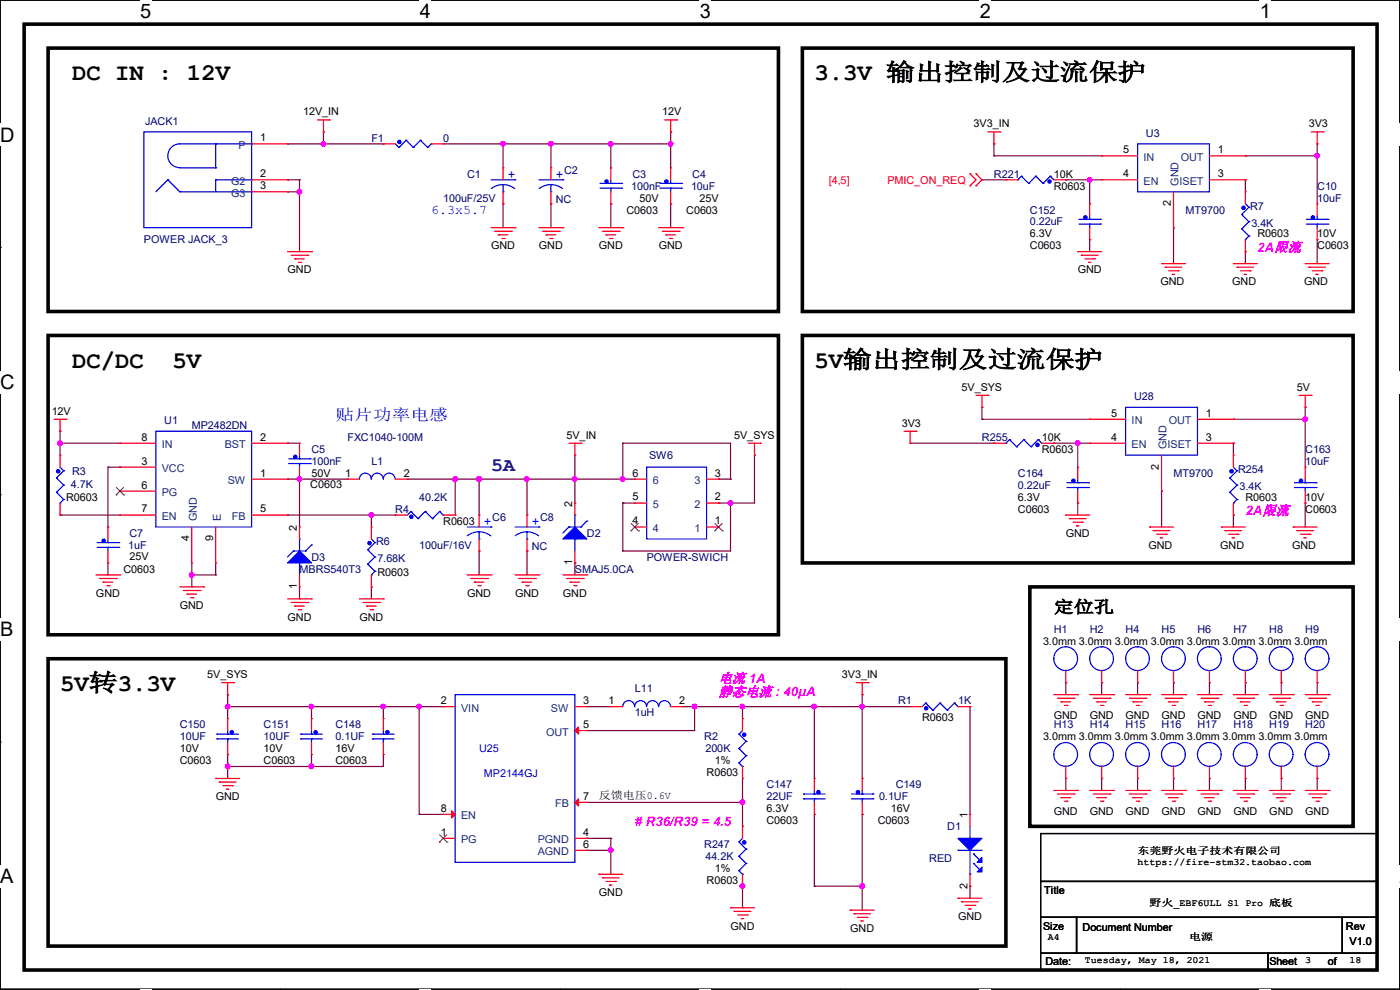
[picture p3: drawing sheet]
<svg xmlns="http://www.w3.org/2000/svg" width="297mm" height="210mm" viewBox="0 0 297 210" stroke-linecap="round" stroke-linejoin="round" font-family="sans-serif">
<path d="M0 0h297v209.8h-297z" fill="none" stroke="#000" stroke-width=".25"/>
<g fill="#fff">
<path d="M29.7 0h2.4v4.8h-2.4z"/>
<path d="M29.7 209.8h2.4v.2h-2.4z"/>
</g>
<path d="M59.4 0h.1M59.4 209.8h.1" fill="none" stroke="#000" stroke-width=".25"/>
<g fill="#fff">
<path d="M89.1 0h2.3v4.8h-2.3z"/>
<path d="M89.1 209.8h2.3v.2h-2.3z"/>
</g>
<path d="M118.8 0h.1M118.8 209.8h.1" fill="none" stroke="#000" stroke-width=".25"/>
<g fill="#fff">
<path d="M148.5 0h2.3v4.8h-2.3z"/>
<path d="M148.5 209.8h2.3v.2h-2.3z"/>
</g>
<path d="M178.2 0h.1M178.2 209.8h.1" fill="none" stroke="#000" stroke-width=".25"/>
<g fill="#fff">
<path d="M207.9 0h2.3v4.8h-2.3z"/>
<path d="M207.9 209.8h2.3v.2h-2.3z"/>
</g>
<path d="M237.6 0h.1M237.6 209.8h.1" fill="none" stroke="#000" stroke-width=".25"/>
<g fill="#fff">
<path d="M267.3 0h2.3v4.8h-2.3z"/>
<path d="M267.3 209.8h2.3v.2h-2.3z"/>
<path d="M0 26.2h3.1v4.8h-3.1z"/>
<path d="M297 26.2v4.8z"/>
<path d="M0 78.7h3.1v4.7h-3.1z"/>
<path d="M297 78.7v4.7z"/>
</g>
<path d="M0 52.5h.1M297 52.5h.1" fill="none" stroke="#000" stroke-width=".25"/>
<g fill="#fff">
<path d="M0 131.1h2.9v4.8h-2.9z"/>
<path d="M297 131.1v4.8z"/>
</g>
<path d="M0 104.9h.1M297 104.9h.1" fill="none" stroke="#000" stroke-width=".25"/>
<g fill="#fff">
<path d="M0 183.6h2.9v4.7h-2.9z"/>
<path d="M296.9 183.6h.1v4.7h-.1z"/>
</g>
<path d="M0 157.4h.1M297 157.4h.1M220.8 176.8h71.3v10.2h-71.3zM220.8 187h71.3v7.6h-71.3zM220.8 194.6h7.6v7.6h-7.6zM228.4 194.6h56.4v7.6h-56.4zM284.8 194.6h7.3v7.6h-7.3zM220.8 202.2h48.2v3.6h-48.2zM269 202.2h23.1v3.6h-23.1z" fill="none" stroke="#000" stroke-width=".25"/>
<path d="M5.1 5.1h287v200.7h-287zM10.2 10.2h154.9v55.9h-154.9zM170.2 10.2h116.9v55.9h-116.9zM10.2 71.2h154.9v63.5h-154.9zM170.2 71.2h116.9v48.2h-116.9zM10.2 139.7h203.2v61h-203.2zM218.5 124.5h68.6v50.8h-68.6z" fill="none" stroke="#000" stroke-width=".76"/>
<g fill="none" stroke="#800040" stroke-width=".25">
<path d="M61 30.5h.1M61 38.1h.1M61 30.5h20.3M61 38.1h2.5M63.5 38.1h.1M63.5 38.1v15.3M68.6 28h.1M68.6 28v2.5M81.3 30.5h.1M94 30.5h48.3M106.7 30.5h.1M106.7 30.5v5.1"/>
<path d="M116.9 30.5h.1M116.9 30.5v5.1M129.6 30.5h.1M129.6 30.5v5.1M142.3 28h.1M142.3 30.5h.1M142.3 28v7.6M208.3 38.1h.1M208.3 38.1h5.1M210.9 33.1h.1M210.9 30.5h.1M210.9 33.1h22.8"/>
<path d="M210.9 30.5v2.6M226.1 38.1h.1M226.1 38.1h7.6M231.2 38.1h.1M231.2 38.1v5.1M264.2 38.1h.1M264.2 33.1h.1M264.2 38.1v2.6M264.2 33.1h15.2M279.4 30.5h.1M279.4 33.1h.1M279.4 30.5v12.7"/>
<path d="M61 40.7h.1M61 40.7h2.5M63.5 40.7h.1M106.7 43.2h.1M106.7 43.2v5.1M116.9 43.2h.1M116.9 43.2v5.1M129.6 43.2h.1M129.6 43.2v5.1M142.3 43.2h.1M142.3 43.2v5.1M231.2 50.8h.1"/>
<path d="M231.2 50.8v2.6M249 48.3h.1M249 48.3v7.6M264.2 53.4h.1M264.2 53.4v2.5M279.4 50.8h.1M279.4 50.8v5.1M12.7 91.5h.1M12.7 94h.1M12.7 91.5v5.1M12.7 94h12.7M22.9 99.1h.1"/>
<path d="M22.9 99.1v12.7M22.9 99.1h2.5M25.4 99.1h.1M61 94h.1M61 94h2.5M122 96.6v10.1M132.1 94h.1M132.1 94h22.9v7.6M132.1 94v7.6M160.1 96.6h.1M160.1 96.6v10.1h-7.7M193.1 94h17.8"/>
<path d="M208.3 88.9h.1M208.3 86.4h.1M208.3 88.9h22.9M208.3 86.4v2.5M210.9 94h.1M223.6 94h.1M223.6 94h7.6M228.6 94h.1M228.6 94v5.1M261.7 94h.1M261.7 88.9h.1M261.7 88.9h15.2"/>
<path d="M261.7 94v2.6M276.9 86.4h.1M276.9 88.9h.1M276.9 86.4v12.7M12.7 109.3h.1M12.7 109.3h12.7M22.9 119.4v2.6M40.7 119.4v5.1M45.8 119.4v2.6M61 101.6h.1M61 109.3h.1M61 101.6h12.7"/>
<path d="M61 109.3h22.9M63.5 101.6h.1M63.5 101.6v10.2M78.8 109.3h.1M78.8 109.3v2.5M86.4 101.6h48.3M96.6 101.6h.1M96.6 101.6v7.7M101.6 116.9h.1M101.6 101.6h.1M101.6 101.6v7.7M101.6 116.9v5.1"/>
<path d="M111.8 101.6h.1M111.8 116.9h.1M111.8 101.6v7.7M111.8 116.9v5.1M122 119.4h.1M122 101.6h.1M122 119.4v2.6M132.1 101.6h.1M132.1 106.7h.1M132.1 116.9h.1M132.1 106.7v10.2M132.1 106.7h2.6"/>
<path d="M152.4 101.6h.1M152.4 106.7h.1M152.4 101.6h2.6M155 101.6h.1M155 106.7h.1M155 106.7v10.2h-22.9M228.6 106.7h.1M228.6 106.7v2.6M246.4 104.2h.1M246.4 104.2v7.6M261.7 109.3h.1M261.7 109.3v2.5"/>
<path d="M276.9 106.7h.1M276.9 106.7v5.1M22.9 122h.1M40.7 122h.1M40.7 124.5h.1M40.7 122h5.1M45.8 122h.1M63.5 127h.1M63.5 124.5v2.5M78.8 124.5h.1M78.8 124.5v2.5M48.3 149.9h.1"/>
<path d="M48.3 147.4h.1M48.3 149.9h45.7M48.3 147.4v5M66.1 149.9h.1M66.1 149.9v2.5M81.3 149.9h.1M81.3 149.9v2.5M88.9 149.9h.1M88.9 149.9v22.9M94 149.9h.1M124.5 155h.1M124.5 149.9h.1"/>
<path d="M124.5 149.9h5.1M144.8 149.9h.1M144.8 149.9h48.3M147.4 149.9h.1M147.4 149.9v5.1h-22.9M157.5 149.9h.1M157.5 149.9v2.5M172.8 149.9h.1M172.8 149.9v15.2M182.9 147.4h.1M182.9 149.9h.1M182.9 147.4v17.7"/>
<path d="M205.8 149.9h.1M205.8 149.9v22.9M226.1 144.8h.1M226.1 144.8v2.6M233.7 144.8h.1M233.7 144.8v2.6M241.3 144.8h.1M241.3 144.8v2.6M249 144.8h.1M249 144.8v2.6M256.6 144.8h.1M256.6 144.8v2.6"/>
<path d="M264.2 144.8h.1M264.2 144.8v2.6M271.8 144.8h.1M271.8 144.8v2.6M279.4 144.8h.1M279.4 144.8v2.6M48.3 162.6h.1M48.3 160.1h.1M48.3 160.1v5M66.1 160.1h.1M66.1 162.6h.1M66.1 160.1v2.5"/>
<path d="M81.3 160.1h.1M81.3 160.1v2.5h-33M88.9 172.8h.1M88.9 172.8h5.1M124.5 170.2h.1M124.5 177.8h.1M124.5 170.2h33M124.5 177.8h5.1M129.6 177.8h.1M129.6 177.8v7.7M157.5 175.3h.1M157.5 165.1h.1"/>
<path d="M157.5 165.1v10.2M172.8 172.8h.1M172.8 172.8v15.2M182.9 172.8h.1M182.9 172.8v20.3M226.1 165.1h.1M226.1 165.1v2.6M233.7 165.1h.1M233.7 165.1v2.6M241.3 165.1h.1M241.3 165.1v2.6M249 165.1h.1"/>
<path d="M249 165.1v2.6M256.6 165.1h.1M256.6 165.1v2.6M264.2 165.1h.1M264.2 165.1v2.6M271.8 165.1h.1M271.8 165.1v2.6M279.4 165.1h.1M279.4 165.1v2.6M124.5 180.4h.1M124.5 180.4h5.1M129.6 180.4h.1"/>
<path d="M157.5 188h.1M157.5 192.6h.1M157.5 187.2v5.4M172.8 188h.1M172.8 188h10.1M182.9 188h.1M205.8 188h.1M205.8 188v2.5"/>
</g>
<g fill="#f0f" stroke="#f0f" stroke-width=".25">
<circle cx="63.5" cy="40.7" r=".49"/>
<circle cx="142.3" cy="30.5" r=".49"/>
<circle cx="129.6" cy="30.5" r=".49"/>
<circle cx="12.7" cy="94" r=".49"/>
<circle cx="78.8" cy="109.2" r=".49"/>
<circle cx="121.9" cy="101.6" r=".49"/>
<circle cx="68.6" cy="30.5" r=".49"/>
<circle cx="96.5" cy="101.6" r=".49"/>
<circle cx="101.6" cy="101.6" r=".49"/>
<circle cx="63.5" cy="101.6" r=".49"/>
<circle cx="40.7" cy="121.9" r=".49"/>
<circle cx="106.7" cy="30.5" r=".49"/>
<circle cx="116.9" cy="30.5" r=".49"/>
<circle cx="111.8" cy="101.6" r=".49"/>
<circle cx="279.4" cy="33" r=".49"/>
<circle cx="132.1" cy="101.6" r=".49"/>
<circle cx="155" cy="106.7" r=".49"/>
<circle cx="81.3" cy="149.9" r=".49"/>
<circle cx="66.1" cy="149.9" r=".49"/>
<circle cx="182.9" cy="188" r=".49"/>
<circle cx="157.5" cy="149.9" r=".49"/>
<circle cx="147.3" cy="149.9" r=".49"/>
<circle cx="157.5" cy="170.2" r=".49"/>
<circle cx="172.7" cy="149.9" r=".49"/>
<circle cx="129.6" cy="180.4" r=".49"/>
<circle cx="66.1" cy="162.6" r=".49"/>
<circle cx="48.3" cy="162.6" r=".49"/>
<circle cx="48.3" cy="149.9" r=".49"/>
<circle cx="231.2" cy="38.1" r=".49"/>
<circle cx="182.9" cy="149.9" r=".49"/>
<circle cx="157.5" cy="188" r=".49"/>
<circle cx="88.9" cy="149.9" r=".49"/>
<circle cx="276.9" cy="88.9" r=".49"/>
<circle cx="228.6" cy="94" r=".49"/>
</g>
<g fill="none" stroke="#f00" stroke-width=".25">
<path d="M53.4 30.5h7.6M53.4 38.1h7.6M61 30.5h.1M61 38.1h.1M67.4 25.4h2.5M68.6 28h.1M68.6 25.4v2.6M69.9 25.4h.1M81.3 30.5h.1M81.3 30.5h2.6M91.5 30.5h2.5M94 30.5h.1"/>
<path d="M106.7 35.6h.1M106.7 35.6v2.5M116.9 35.6h.1M116.9 35.6v2.5M129.6 35.6h.1M129.6 35.6v2.5M141 25.4h2.6M142.3 28h.1M142.3 35.6h.1M142.3 25.4v2.6M142.3 35.6v2.5M143.6 25.4h.1"/>
<path d="M205.8 39.4h.1M205.8 36.9h.1M205.8 36.9l1.3 1.2-1.3 1.3M207.1 36.9h.1M207.1 39.4h.1M207.1 36.9l1.2 1.2-1.2 1.3M209.6 28h2.5M210.9 30.5h.1M210.9 28v2.5M212.1 28h.1M213.4 38.1h.1M213.4 38.1h2.5"/>
<path d="M223.6 38.1h2.5M226.1 38.1h.1M233.7 33.1h.1M233.7 38.1h.1M233.7 33.1h7.6M233.7 38.1h7.6M256.6 33.1h7.6M256.6 38.1h7.6M264.2 38.1h.1M264.2 33.1h.1M278.2 28h2.5M279.4 30.5h.1"/>
<path d="M279.4 28v2.5M280.7 28h.1M53.4 40.7h7.6M61 40.7h.1M61 53.4h5.1M61.8 54.1h3.5M62.5 54.9h.1M62.5 54.9h2.1M63.3 55.7h.5M63.8 55.7h.1M65.3 54.1h.1M66.1 53.4h.1"/>
<path d="M104.2 48.3h5.1M104.9 49.1h3.6M105.7 49.8h.1M105.7 49.8h2M106.5 50.6h.5M106.7 43.2h.1M106.7 40.7v2.5M107 50.6h.1M108.5 49.1h.1M109.3 48.3h.1M114.3 48.3h5.1M115.1 49.1h3.6"/>
<path d="M115.9 49.8h.1M115.9 49.8h2M116.6 50.6h.5M116.9 43.2h.1M116.9 40.7v2.5M117.1 50.6h.1M118.7 49.1h.1M119.4 48.3h.1M127 48.3h5.1M127.8 49.1h3.6M128.6 49.8h.1M128.6 49.8h2"/>
<path d="M129.3 50.6h.5M129.6 43.2h.1M129.6 40.7v2.5M129.8 50.6h.1M131.4 49.1h.1M132.1 48.3h.1M139.7 48.3h5.1M140.5 49.1h3.6M141.3 49.8h.1M141.3 49.8h2M142 50.6h.5M142.3 43.2h.1"/>
<path d="M142.3 40.7v2.5M142.5 50.6h.1M144.1 49.1h.1M144.8 48.3h.1M228.6 53.4h.1M228.6 53.4h5.1M229.4 54.1h.1M229.4 54.1h3.6M230.2 54.9h2M230.9 55.7h.1M230.9 55.7h.5M231.2 43.2h.1"/>
<path d="M231.2 50.8h.1M231.2 43.2v2.6M231.2 48.3v2.5M232.2 54.9h.1M246.4 55.9h.1M246.4 55.9h5.1M247.2 56.7h.1M247.2 56.7h3.5M247.9 57.4h2.1M248.7 58.2h.1M248.7 58.2h.5M249 48.3h.1"/>
<path d="M249 40.7v7.6M250 57.4h.1M261.7 55.9h.1M261.7 55.9h5M262.4 56.7h.1M262.4 56.7h3.6M263.2 57.4h2M263.9 58.2h.1M263.9 58.2h.6M264.2 40.7h.1M264.2 53.4h.1M264.2 40.7v2.5"/>
<path d="M264.2 50.8v2.6M265.2 57.4h.1M276.9 55.9h.1M276.9 55.9h5.1M277.7 56.7h.1M277.7 56.7h3.5M278.4 57.4h2.1M279.2 58.2h.1M279.2 58.2h.5M279.4 43.2h.1M279.4 50.8h.1M279.4 43.2v2.6"/>
<path d="M279.4 48.3v2.5M280.5 57.4h.1M11.5 88.9h2.5M12.7 91.5h.1M12.7 96.6h.1M12.7 88.9v2.6M12.7 96.6v2.5M14 88.9h.1M25.4 94h.1M25.4 99.1h.1M25.4 94h7.7M25.4 99.1h7.7"/>
<path d="M53.4 94h7.6M61 94h.1M63.5 94h.1M63.5 94v2.6M63.5 99.1v2.5M120.7 94h2.5M122 96.6h.1M122 94v2.6M123.2 94h.1M158.8 94h2.5M160.1 96.6h.1M160.1 94v2.6"/>
<path d="M161.3 94h.1M191.8 91.5h2.6M193.1 94h.1M193.1 91.5v2.5M194.4 91.5h.1M207.1 83.9h2.5M208.3 86.4h.1M208.3 83.9v2.5M209.6 83.9h.1M210.9 94h.1M210.9 94h2.5M221 94h2.6"/>
<path d="M223.6 94h.1M228.6 99.1h.1M228.6 99.1v2.5M231.2 88.9h.1M231.2 94h.1M231.2 88.9h7.6M231.2 94h7.6M246.4 96.6v7.6M254 88.9h7.7M254 94h7.7M261.7 96.6h.1M261.7 94h.1"/>
<path d="M261.7 88.9h.1M261.7 96.6v2.5M275.6 83.9h2.6M276.9 86.4h.1M276.9 99.1h.1M276.9 83.9v2.5M276.9 99.1v2.5M278.2 83.9h.1M12.7 109.3h.1M12.7 106.7v2.6M22.9 111.8h.1M22.9 119.4h.1"/>
<path d="M22.9 111.8v2.5M22.9 116.9v2.5M25.4 104.2h.1M25.4 109.3h.1M25.4 109.3h7.7M25.4 104.2h7.7M40.7 119.4h.1M40.7 111.8v7.6M45.8 119.4h.1M45.8 111.8v7.6M53.4 109.3h7.6M53.4 101.6h7.6"/>
<path d="M61 101.6h.1M61 109.3h.1M63.5 111.8h.1M63.5 101.6h.1M63.5 111.8v2.5M73.7 101.6h.1M73.7 101.6h2.5M78.8 111.8h.1M78.8 111.8v2.5M83.9 109.3h.1M83.9 109.3h2.5M83.9 101.6h2.5"/>
<path d="M86.4 101.6h.1M94 109.3h2.6M96.6 109.3h.1M101.6 109.3h.1M101.6 116.9h.1M101.6 109.3v2.5M101.6 114.3v2.6M111.8 109.3h.1M111.8 116.9h.1M111.8 109.3v2.5M111.8 114.3v2.6M122 119.4h.1"/>
<path d="M122 106.7h.1M122 106.7v2.6M122 116.9v2.5M134.7 101.6h.1M134.7 106.7h.1M134.7 111.8h.1M134.7 111.8h2.5M134.7 101.6h2.5M134.7 106.7h2.5M149.9 111.8h2.5M149.9 101.6h2.5M149.9 106.7h2.5"/>
<path d="M152.4 101.6h.1M152.4 106.7h.1M152.4 111.8h.1M226.1 109.3h.1M226.1 109.3h5.1M226.9 110h.1M226.9 110h3.5M227.6 110.8h2.1M228.4 111.5h.1M228.4 111.5h.5M228.6 106.7h.1M228.6 104.2v2.5"/>
<path d="M229.7 110.8h.1M243.9 111.8h.1M243.9 111.8h5.1M244.6 112.6h.1M244.6 112.6h3.6M245.4 113.3h2M246.2 114.1h.1M246.2 114.1h.5M246.4 104.2h.1M247.4 113.3h.1M259.1 111.8h.1M259.1 111.8h5.1"/>
<path d="M259.9 112.6h.1M259.9 112.6h3.5M260.6 113.3h2.1M261.4 114.1h.1M261.4 114.1h.5M261.7 109.3h.1M261.7 106.7v2.6M262.7 113.3h.1M274.4 111.8h.1M274.4 111.8h5M275.1 112.6h.1M275.1 112.6h3.6"/>
<path d="M275.9 113.3h2M276.6 114.1h.1M276.6 114.1h.6M276.9 106.7h.1M276.9 104.2v2.5M277.9 113.3h.1M20.4 122h5M21.1 122.7h3.6M21.9 123.5h.1M21.9 123.5h2M22.6 124.2h.6M23.2 124.2h.1"/>
<path d="M24.7 122.7h.1M25.4 122h.1M38.1 124.5h5.1M38.9 125.3h3.6M39.7 126h.1M39.7 126h2M40.4 126.8h.5M40.9 126.8h.1M42.5 125.3h.1M43.2 124.5h.1M61 127h5.1M61.8 127.8h3.5"/>
<path d="M62.5 128.6h.1M62.5 128.6h2.1M63.3 129.3h.5M63.5 124.5h.1M63.5 122v2.5M63.8 129.3h.1M65.3 127.8h.1M66.1 127h.1M76.2 127h5.1M77 127.8h3.6M77.8 128.6h.1M77.8 128.6h2"/>
<path d="M78.5 129.3h.5M78.8 124.5h.1M78.8 122v2.5M79 129.3h.1M80.6 127.8h.1M81.3 127h.1M99.1 122h5.1M99.9 122.7h3.5M100.6 123.5h.1M100.6 123.5h2.1M101.4 124.2h.5M101.9 124.2h.1"/>
<path d="M103.4 122.7h.1M104.2 122h.1M109.3 122h5M110 122.7h3.6M110.8 123.5h.1M110.8 123.5h2M111.5 124.2h.6M112.1 124.2h.1M113.6 122.7h.1M114.3 122h.1M119.4 122h5.1M120.2 122.7h3.5"/>
<path d="M120.9 123.5h.1M120.9 123.5h2.1M121.7 124.2h.5M122.2 124.2h.1M123.7 122.7h.1M124.5 122h.1M47 144.8h2.6M48.3 147.4h.1M48.3 152.4h.1M48.3 144.8v2.6M48.3 152.4v2.6M48.3 157.5v2.6"/>
<path d="M49.6 144.8h.1M66.1 152.4h.1M66.1 152.4v2.6M66.1 157.5v2.6M81.3 152.4h.1M81.3 152.4v2.6M81.3 157.5v2.6M94 149.9h.1M94 149.9h2.6M122 149.9h2.5M122 155h2.5M124.5 149.9h.1"/>
<path d="M124.5 155h.1M129.6 149.9h.1M129.6 149.9h2.5M142.3 149.9h2.5M144.8 149.9h.1M157.5 152.4h.1M157.5 152.4v2.6M181.7 144.8h2.5M182.9 147.4h.1M182.9 144.8v2.6M184.2 144.8h.1M193.1 149.9h.1"/>
<path d="M193.1 149.9h2.5M203.2 149.9h2.6M205.8 149.9h.1M223.6 147.4h5M224.3 148.1h3.6M225.1 148.9h.1M225.1 148.9h2M225.8 149.6h.6M226.1 144.8h.1M226.1 142.3v2.5M226.4 149.6h.1M227.9 148.1h.1"/>
<path d="M228.6 147.4h.1M231.2 147.4h5.1M231.9 148.1h3.6M232.7 148.9h.1M232.7 148.9h2M233.5 149.6h.5M233.7 144.8h.1M233.7 142.3v2.5M234 149.6h.1M235.5 148.1h.1M236.3 147.4h.1M238.8 147.4h5.1"/>
<path d="M239.6 148.1h3.5M240.3 148.9h.1M240.3 148.9h2.1M241.1 149.6h.5M241.3 144.8h.1M241.3 142.3v2.5M241.6 149.6h.1M243.1 148.1h.1M243.9 147.4h.1M246.4 147.4h5.1M247.2 148.1h3.5M247.9 148.9h.1"/>
<path d="M247.9 148.9h2.1M248.7 149.6h.5M249 144.8h.1M249 142.3v2.5M249.2 149.6h.1M250.7 148.1h.1M251.5 147.4h.1M254 147.4h5.1M254.8 148.1h3.6M255.6 148.9h.1M255.6 148.9h2M256.3 149.6h.5"/>
<path d="M256.6 144.8h.1M256.6 142.3v2.5M256.8 149.6h.1M258.4 148.1h.1M259.1 147.4h.1M261.7 147.4h5M262.4 148.1h3.6M263.2 148.9h.1M263.2 148.9h2M263.9 149.6h.6M264.2 144.8h.1M264.2 142.3v2.5"/>
<path d="M264.5 149.6h.1M266 148.1h.1M266.7 147.4h.1M269.3 147.4h5.1M270 148.1h3.6M270.8 148.9h.1M270.8 148.9h2M271.6 149.6h.5M271.8 144.8h.1M271.8 142.3v2.5M272.1 149.6h.1M273.6 148.1h.1"/>
<path d="M274.4 147.4h.1M276.9 147.4h5.1M277.7 148.1h3.5M278.4 148.9h.1M278.4 148.9h2.1M279.2 149.6h.5M279.4 144.8h.1M279.4 142.3v2.5M279.7 149.6h.1M281.2 148.1h.1M282 147.4h.1M45.8 165.1h.1"/>
<path d="M45.8 165.1h5M46.5 165.9h.1M46.5 165.9h3.6M47.3 166.7h2M48 167.4h.1M48 167.4h.6M48.3 160.1h.1M49.3 166.7h.1M66.1 160.1h.1M81.3 160.1h.1M94 172.8h.1M94 177.8h.1"/>
<path d="M94 172.8h2.6M94 177.8h2.6M122 177.8h2.5M122 170.2h2.5M124.5 170.2h.1M124.5 177.8h.1M157.5 175.3h.1M157.5 165.1h.1M157.5 162.6v2.5M157.5 175.3v2.5M172.8 165.1h.1M172.8 172.8h.1"/>
<path d="M172.8 165.1v2.6M172.8 170.2v2.6M182.9 165.1h.1M182.9 172.8h.1M182.9 165.1v2.6M182.9 170.2v2.6M205.8 172.8h.1M205.8 172.8v2.5M223.6 167.7h5M224.3 168.4h3.6M225.1 169.2h.1M225.1 169.2h2"/>
<path d="M225.8 170h.6M226.1 165.1h.1M226.1 162.6v2.5M226.4 170h.1M227.9 168.4h.1M228.6 167.7h.1M231.2 167.7h5.1M231.9 168.4h3.6M232.7 169.2h.1M232.7 169.2h2M233.5 170h.5M233.7 165.1h.1"/>
<path d="M233.7 162.6v2.5M234 170h.1M235.5 168.4h.1M236.3 167.7h.1M238.8 167.7h5.1M239.6 168.4h3.5M240.3 169.2h.1M240.3 169.2h2.1M241.1 170h.5M241.3 165.1h.1M241.3 162.6v2.5M241.6 170h.1"/>
<path d="M243.1 168.4h.1M243.9 167.7h.1M246.4 167.7h5.1M247.2 168.4h3.5M247.9 169.2h.1M247.9 169.2h2.1M248.7 170h.5M249 165.1h.1M249 162.6v2.5M249.2 170h.1M250.7 168.4h.1M251.5 167.7h.1"/>
<path d="M254 167.7h5.1M254.8 168.4h3.6M255.6 169.2h.1M255.6 169.2h2M256.3 170h.5M256.6 165.1h.1M256.6 162.6v2.5M256.8 170h.1M258.4 168.4h.1M259.1 167.7h.1M261.7 167.7h5M262.4 168.4h3.6"/>
<path d="M263.2 169.2h.1M263.2 169.2h2M263.9 170h.6M264.2 165.1h.1M264.2 162.6v2.5M264.5 170h.1M266 168.4h.1M266.7 167.7h.1M269.3 167.7h5.1M270 168.4h3.6M270.8 169.2h.1M270.8 169.2h2"/>
<path d="M271.6 170h.5M271.8 165.1h.1M271.8 162.6v2.5M272.1 170h.1M273.6 168.4h.1M274.4 167.7h.1M276.9 167.7h5.1M277.7 168.4h3.5M278.4 169.2h.1M278.4 169.2h2.1M279.2 170h.5M279.4 165.1h.1"/>
<path d="M279.4 162.6v2.5M279.7 170h.1M281.2 168.4h.1M282 167.7h.1M122 180.4h2.5M124.5 180.4h.1M127 185.5h.1M127 185.5h5.1M127.8 186.2h.1M127.8 186.2h3.6M128.6 187h2M129.3 187.7h.1"/>
<path d="M129.3 187.7h.5M130.6 187h.1M155 192.6h.1M155 192.6h5.1M155.7 193.3h.1M155.7 193.3h3.6M156.5 194.1h2M157.3 194.9h.1M157.3 194.9h.5M157.5 188h.1M157.5 185.5v2.5M158.5 194.1h.1"/>
<path d="M180.4 193.1h.1M180.4 193.1h5.1M181.1 193.8h.1M181.1 193.8h3.6M181.9 194.6h2M182.7 195.4h.1M182.7 195.4h.5M183.9 194.6h.1M203.2 190.5h.1M203.2 190.5h5.1M204 191.3h.1M204 191.3h3.6"/>
<path d="M204.8 192.1h2M205.5 192.8h.1M205.5 192.8h.5M205.8 188h.1M205.8 185.5v2.5M206.8 192.1h.1"/>
</g>
<g fill="none" stroke="#00f" stroke-width=".25">
<path d="M30.5 28h22.9v20.3h-22.9zM35.6 38.1h.1M35.6 38.1l-2.5 2.6M35.6 38.1l2.5 2.6M38.1 35.6h7.7M45.8 35.6h.1M45.8 30.5h.1M45.8 38.1h.1M45.8 38.1h7.6M45.8 30.5v5.1M45.8 38.1v2.6M53.4 30.5h-15.2a2.52 2.52 0 0 0-2.6 2.5 2.52 2.52 0 0 0 2.6 2.6h-.1"/>
<path d="M53.4 30.5h.1M53.4 38.1h.1M83.9 30.5l.7 .8M84.6 31.3h.1M86.1 29.8h.1M86.1 29.8l-1.5 1.5M86.1 29.8l1.6 1.5M87.7 31.3h.1M89.2 29.8h.1M89.2 29.8l-1.5 1.5M89.2 29.8l1.5 1.5M90.7 31.3h.1"/>
<path d="M91.5 30.5h.1M91.5 30.5l-.8 .8M104.2 38.1h5.1M106.7 39.2l1.6 .3 .9 .5M106.7 39.2l-1 .1-1.5 .7M106.7 39.2v1.5M109.3 38.1h.1M114.3 38.1h5.1M116.9 39.2l1.5 .3 .9 .5M116.9 39.2l-1.1 .1-1.4 .7M116.9 39.2v1.5M119.4 38.1h.1"/>
<path d="M127.3 39.9h4.6M127.3 38.9h4.6M129.6 39.9h.1M129.6 38.9h.1M129.6 38.1v.8M129.6 39.9v.8M131.9 39.9h.1M131.9 38.9h.1M140 39.9h4.6M140 38.9h4.6M142.3 39.9h.1M142.3 38.9h.1"/>
<path d="M142.3 38.1v.8M142.3 39.9v.8M144.6 39.9h.1M144.6 38.9h.1M215.9 38.1h.1M216.7 37.4h.1M216.7 37.4l1.5 1.5M216.7 37.4l-.8 .7M218.2 38.9h.1M219.8 37.4h.1M219.8 37.4l1.5 1.5M219.8 37.4l-1.6 1.5"/>
<path d="M221.3 38.9h.1M222.8 37.4h.1M222.8 37.4l.8 .7M222.8 37.4l-1.5 1.5M241.3 30.5h15.3v10.2h-15.3zM38.1 40.7h.1M38.1 40.7h15.3M53.4 40.7h.1M106.7 40.7h.1M116.9 40.7h.1M228.9 47.5h4.6M228.9 46.5h4.6"/>
<path d="M231.2 47.5h.1M231.2 46.5h.1M231.2 45.8v.7M231.2 47.5v.8M233.5 47.5h.1M233.5 46.5h.1M263.4 45.5h.1M263.4 48.6h.1M263.4 45.5l1.6 1.5M263.4 48.6l1.6 1.5M264.2 50.8h.1M264.2 43.2l.8 .8"/>
<path d="M265 44h.1M265 47h.1M265 50.1h.1M265 44l-1.6 1.5M265 47l-1.6 1.6M265 50.1l-.8 .7M277.2 47.5h4.5M277.2 46.5h4.5M279.4 47.5h.1M279.4 46.5h.1M279.4 45.8v.7M279.4 47.5v.8"/>
<path d="M281.7 47.5h.1M281.7 46.5h.1M12.7 99.1l.8 .8M13.5 99.9h.1M13.5 99.9l-1.5 1.5M33.1 91.5h20.3v20.3h-20.3zM61.3 98.3h4.5M61.3 97.3h4.5M63.5 98.3h.1M63.5 97.3h.1M63.5 96.6v.7M63.5 98.3v.8"/>
<path d="M65.8 98.3h.1M65.8 97.3h.1M137.2 99.1h12.7v15.2h-12.7zM213.4 94h.1M214.2 93.3h.1M214.2 93.3l1.5 1.5M214.2 93.3l-.8 .7M215.7 94.8h.1M217.2 93.3h.1M217.2 93.3l1.5 1.5M217.2 93.3l-1.5 1.5M218.7 94.8h.1"/>
<path d="M220.3 93.3h.1M220.3 93.3l.7 .7M220.3 93.3l-1.6 1.5M238.8 86.4h15.2v10.2h-15.2zM261.7 99.1l.7 .8M262.4 99.9h.1M262.4 99.9l-1.5 1.5M12 101.4h.1M12 104.4h.1M12 101.4l1.5 1.5M12 104.4l1.5 1.6M12.7 106.7h.1"/>
<path d="M13.5 102.9h.1M13.5 106h.1M13.5 102.9l-1.5 1.5M13.5 106l-.8 .7M20.6 116.1h4.6M20.6 115.1h4.6M22.9 116.1h.1M22.9 115.1h.1M22.9 114.3v.8M22.9 116.1v.8M25.2 116.1h.1M25.2 115.1h.1"/>
<path d="M62.3 116.9h.1M62.3 116.9h2.5M62.3 116.9l-1.3 1.3M63.5 119.4h.1M63.5 114.3h.1M63.5 114.3v2.6M63.5 119.4v2.6M64.8 116.9h.1M66.1 115.6h.1M66.1 115.6l-1.3 1.3M76.2 101.6a1.25 1.25 0 0 1 1.3-1.2 1.25 1.25 0 0 1 1.2 1.2 1.27 1.27 0 0 1 1.3-1.2 1.27 1.27 0 0 1 1.3 1.2M78 116.6h.1"/>
<path d="M78 119.7h.1M78 116.6l1.5 1.6M78 119.7l1.5 1.5M78.8 114.3l.7 .8M79.5 115.1h.1M79.5 118.2h.1M79.5 115.1l-1.5 1.5M79.5 118.2l-1.5 1.5M81.3 101.6a1.25 1.25 0 0 1 1.3-1.2 1.25 1.25 0 0 1 1.2 1.2M87.2 108.5h.1M87.2 108.5l-.8 .8M87.2 108.5l1.5 1.5"/>
<path d="M88.7 110h.1M90.2 108.5h.1M90.2 108.5l-1.5 1.5M90.2 108.5l1.5 1.5M91.7 110h.1M93.3 108.5h.1M93.3 108.5l-1.6 1.5M93.3 108.5l.7 .8M94 109.3h.1M99.1 111.8h5.1M101.6 114.3h.1M101.6 112.8l1.6 .3 .9 .6"/>
<path d="M101.6 112.8l-1 .2-1.4 .7M101.6 112.8v1.5M104.2 111.8h.1M109.3 111.8h5M111.8 114.3h.1M111.8 112.8l1.6 .3 .9 .6M111.8 112.8l-1.1 .2-1.4 .7M111.8 112.8v1.5M114.3 111.8h.1M120.7 111.8h.1M120.7 111.8h2.5M120.7 111.8l-1.3 1.3"/>
<path d="M122 114.3h.1M122 109.3h.1M122 109.3v2.5M122 114.3v2.6M123.2 111.8h.1M124.5 110.5h.1M124.5 110.5l-1.3 1.3M226.4 103.4h4.5M226.4 102.4h4.5M228.6 103.4h.1M228.6 102.4h.1M228.6 101.6v.8"/>
<path d="M228.6 103.4v.8M230.9 103.4h.1M230.9 102.4h.1M260.9 101.4h.1M260.9 104.4h.1M260.9 101.4l1.5 1.5M260.9 104.4l1.5 1.6M261.7 106.7h.1M262.4 102.9h.1M262.4 106h.1M262.4 102.9l-1.5 1.5M262.4 106l-.7 .7"/>
<path d="M274.6 103.4h4.6M274.6 102.4h4.6M276.9 103.4h.1M276.9 102.4h.1M276.9 101.6v.8M276.9 103.4v.8M279.2 103.4h.1M279.2 102.4h.1M78.8 122h.1M79.5 121.2h.1M79.5 121.2l-.7 .8M46 156.8h.1"/>
<path d="M46 155.7h.1M46 156.8h4.6M46 155.7h4.6M48.3 156.8h.1M48.3 155.7h.1M48.3 155v.7M48.3 156.8v.7M63.8 156.8h.1M63.8 155.7h.1M63.8 156.8h4.6M63.8 155.7h4.6M66.1 156.8h.1"/>
<path d="M66.1 155.7h.1M66.1 155v.7M66.1 156.8v.7M79 156.8h.1M79 155.7h.1M79 156.8h4.6M79 155.7h4.6M81.3 156.8h.1M81.3 155.7h.1M81.3 155v.7M81.3 156.8v.7M96.6 147.4h25.4v35.5h-25.4z"/>
<path d="M134.6 149.9a1.25 1.25 0 0 0-1.2-1.3 1.25 1.25 0 0 0-1.3 1.3M137.2 149.9a1.25 1.25 0 0 0-1.3-1.3 1.25 1.25 0 0 0-1.2 1.3M139.7 149.9a1.25 1.25 0 0 0-1.2-1.3 1.25 1.25 0 0 0-1.3 1.3M142.2 149.9a1.25 1.25 0 0 0-1.2-1.3 1.25 1.25 0 0 0-1.3 1.3M156.8 155.7h.1M156.8 158.8h.1M156.8 155.7l1.5 1.6M156.8 158.8l1.5 1.5M157.5 155l-.7 .7M158.3 157.3h.1M158.3 157.3l-1.5 1.5M196.4 149.1h.1"/>
<path d="M196.4 149.1l-.8 .8M196.4 149.1l1.5 1.6M197.9 150.7h.1M199.4 149.1h.1M199.4 149.1l-1.5 1.6M199.4 149.1l1.6 1.6M201 150.7h.1M202.5 149.1h.1M202.5 149.1l-1.5 1.6M202.5 149.1l.7 .8M203.2 149.9h.1M156.8 178.6h.1"/>
<path d="M156.8 161.8h.1M156.8 178.6l1.5 1.5M156.8 161.8l.7 .8M157.5 162.6h.1M157.5 177.8l-.7 .8M158.3 160.3h.1M158.3 160.3l-1.5 1.5M170.5 169.5h.1M170.5 168.4h.1M170.5 169.5h4.5M170.5 168.4h4.5M172.8 169.5h.1"/>
<path d="M172.8 168.4h.1M172.8 167.7v.7M172.8 169.5v.7M180.6 169.5h4.6M180.6 168.4h4.6M182.9 169.5h.1M182.9 168.4h.1M182.9 167.7v.7M182.9 169.5v.7M185.2 169.5h.1M185.2 168.4h.1M205.8 177.8h.1"/>
<path d="M205.8 175.3v2.5M156.8 181.7h.1M156.8 184.7h.1M156.8 181.7l1.5 1.5M156.8 184.7l.7 .8M157.5 185.5h.1M158.3 180.1h.1M158.3 183.2h.1M158.3 180.1l-1.5 1.6M158.3 183.2l-1.5 1.5M203.2 180.4h.1M203.2 180.4h5.1"/>
<path d="M205.8 185.5h.1M205.8 180.4v5.1M206.5 181.1h.1M206.5 183.2h.1M206.5 181.1l1.3 1.3M206.5 183.2l1.3 1.2"/>
<circle cx="226.1" cy="139.7" r="2.52"/>
<circle cx="233.7" cy="139.7" r="2.52"/>
<circle cx="241.3" cy="139.7" r="2.52"/>
<circle cx="248.9" cy="139.7" r="2.52"/>
<circle cx="256.6" cy="139.7" r="2.52"/>
<circle cx="264.2" cy="139.7" r="2.52"/>
<circle cx="271.8" cy="139.7" r="2.52"/>
<circle cx="279.4" cy="139.7" r="2.52"/>
<circle cx="226.1" cy="160" r="2.52"/>
<circle cx="233.7" cy="160" r="2.52"/>
<circle cx="241.3" cy="160" r="2.52"/>
<circle cx="248.9" cy="160" r="2.52"/>
<circle cx="256.6" cy="160" r="2.52"/>
<circle cx="264.2" cy="160" r="2.52"/>
<circle cx="271.8" cy="160" r="2.52"/>
<circle cx="279.4" cy="160" r="2.52"/>
</g>
<g fill="#00f" stroke="#00f" stroke-width=".25">
<path d="M61 119.4l2.5-2.5 2.6 2.5z"/>
<path d="M122 111.8l2.5 2.5h-5.1z"/>
<path d="M203.2 177.8h5.1l-2.5 2.6z"/>
<path d="M208.3 181.9v1h-1z"/>
<path d="M208.3 183.9v1.1h-1z"/>
<circle cx="82.2" cy="155.3" r=".36"/>
<circle cx="22" cy="114.7" r=".36"/>
<circle cx="278.5" cy="46.1" r=".36"/>
<circle cx="220.1" cy="94.4" r=".36"/>
<circle cx="182" cy="168" r=".36"/>
<circle cx="173.6" cy="168" r=".36"/>
<circle cx="84.7" cy="30.1" r=".36"/>
<circle cx="227.7" cy="102" r=".36"/>
<circle cx="276" cy="102" r=".36"/>
<circle cx="157.9" cy="178.7" r=".36"/>
<circle cx="196.5" cy="150.3" r=".36"/>
<circle cx="261.3" cy="100" r=".36"/>
<circle cx="263.8" cy="44.1" r=".36"/>
<circle cx="128.7" cy="38.5" r=".36"/>
<circle cx="87.3" cy="109.6" r=".36"/>
<circle cx="78.4" cy="115.2" r=".36"/>
<circle cx="12.3" cy="100" r=".36"/>
<circle cx="66.9" cy="155.3" r=".36"/>
<circle cx="157.9" cy="155.9" r=".36"/>
<circle cx="230.3" cy="46.1" r=".36"/>
<circle cx="62.6" cy="96.9" r=".36"/>
<circle cx="222.7" cy="38.5" r=".36"/>
<circle cx="49.2" cy="155.3" r=".36"/>
<circle cx="141.4" cy="38.5" r=".36"/>
</g>
<g fill="#f00" stroke="#f00" stroke-width=".25">
<path d="M95.8 172l.8 .8-.8 .7z"/>
<path d="M122 155l.7-.8v1.5z"/>
<path d="M122 170.2l.7-.7v1.5z"/>
</g>
<g fill="none" stroke="#804000" stroke-width=".21">
<path d="M24.6 105h.1M24.7 103.4l1.5 1.6M26.2 103.4l-1.6 1.6M26.2 105h.1M133.9 112.6h.1M133.9 111l1.6 1.6M135.4 111l-1.5 1.6M135.5 112.6h.1M151.6 112.6h.1M151.7 111l1.5 1.6M153.2 111l-1.6 1.6M153.2 112.6h.1"/>
<path d="M93.2 178.6h.1M93.3 177.1l1.5 1.5M94.8 177.1l-1.6 1.5M94.8 178.6h.1"/>
</g>
<g font-size="5.1">
<text x="15.3" y="17">DC IN : 12V</text>
<text x="172.8" y="17">3.3V 输出控制及过流保护</text>
<text x="15.3" y="78">DC/DC</text>
<text x="36.6" y="78">5V</text>
<text x="172.8" y="78">5V输出控制及过流保护</text>
<text x="12.7" y="146.6">5V转3.3V</text>
</g>
<g font-size="4.2">
<text x="29.7" y="3.9">5</text>
<text x="89.1" y="3.9">4</text>
<text x="148.5" y="3.9">3</text>
<text x="207.9" y="3.9">2</text>
<text x="267.3" y="3.9">1</text>
<text x="0" y="30.1">D</text>
<text x="0" y="82.5">C</text>
<text x="0" y="135">B</text>
<text x="0" y="187.4">A</text>
<text x="297" y="187.4">A</text>
</g>
<text font-size="4.1" fill="#0000a0" x="104.2" y="100">5A</text>
<text font-size="3.6" x="223.6" y="130">定位孔</text>
<text font-size="3.3" fill="#00f" x="71.2" y="89">贴片功率电感</text>
<g font-size="3" fill="#f0f">
<text x="152.4" y="144.8">电流 1A</text>
<text x="152.4" y="147.7">静态电流 : 40μA</text>
</g>
<g font-size="2.8" fill="#00f">
<text x="107.7" y="37.9">+</text>
<text x="117.9" y="37.9">+</text>
<text x="91.5" y="45.5">6.3x5.7</text>
<text x="102.7" y="111.5">+</text>
<text x="112.8" y="111.5">+</text>
</g>
<g font-size="2.8" fill="#f0f">
<text x="266.7" y="53.4">2A限流</text>
<text x="264.2" y="109.3">2A限流</text>
<text x="134.7" y="175.3"># R36/R39 = 4.5</text>
</g>
<g font-size="2.3" fill="#000080">
<text x="30.8" y="26.5">JACK1</text>
<text x="243.1" y="29">U3</text>
<text x="78.8" y="30.1">F1</text>
<text x="94" y="30.1">0</text>
<text x="99.1" y="37.7">C1</text>
<text x="119.7" y="36.9">C2</text>
<text x="133.9" y="40.2">100nF</text>
<text x="134.2" y="37.7">C3</text>
<text x="146.6" y="40.2">10uF</text>
<text x="146.9" y="37.7">C4</text>
<text x="210.9" y="37.7">R221</text>
<text x="279.4" y="40.2">C10</text>
<text x="94" y="42.8">100uF/25V</text>
<text x="117.9" y="43">NC</text>
<text x="218.5" y="45.3">C152</text>
<text x="218.5" y="47.8">0.22uF</text>
<text x="251.5" y="45.3">MT9700</text>
<text x="265.2" y="44.5">R7</text>
<text x="279.4" y="42.8">10uF</text>
<text x="30.5" y="51.6">POWER JACK_3</text>
<text x="265.5" y="48.1">3.4K</text>
<text x="240.6" y="84.9">U28</text>
<text x="34.8" y="90">U1</text>
<text x="40.7" y="91">MP2482DN</text>
<text x="73.7" y="93.6">FXC1040-100M</text>
<text x="208.3" y="93.6">R255</text>
<text x="15.3" y="100.7">R3</text>
<text x="66.1" y="96.1">C5</text>
<text x="66.1" y="98.6">100nF</text>
<text x="78.8" y="98.6">L1</text>
<text x="137.7" y="97.4">SW6</text>
<text x="215.9" y="101.2">C164</text>
<text x="249" y="101.2">MT9700</text>
<text x="262.7" y="100.4">R254</text>
<text x="276.9" y="96.1">C163</text>
<text x="276.9" y="98.6">10uF</text>
<text x="15" y="103.5">4.7K</text>
<text x="88.9" y="106.3">40.2K</text>
<text x="215.9" y="103.7">0.22uF</text>
<text x="262.9" y="104">3.4K</text>
<text x="27.5" y="113.9">C7</text>
<text x="83.9" y="108.8">R4</text>
<text x="104.4" y="110.6">C6</text>
<text x="114.6" y="110.6">C8</text>
<text x="124.5" y="113.9">D2</text>
<text x="27.2" y="116.4">1uF</text>
<text x="66.1" y="119">D3</text>
<text x="79.8" y="115.7">R6</text>
<text x="80.1" y="119.2">7.68K</text>
<text x="88.9" y="116.4">100uF/16V</text>
<text x="112.8" y="116.7">NC</text>
<text x="137.2" y="119">POWER-SWICH</text>
<text x="63.5" y="121.5">MBRS540T3</text>
<text x="122" y="121.5">SMAJ5.0CA</text>
<text x="223.6" y="134.2">H1</text>
<text x="231.2" y="134.2">H2</text>
<text x="238.8" y="134.2">H4</text>
<text x="246.4" y="134.2">H5</text>
<text x="254" y="134.2">H6</text>
<text x="261.7" y="134.2">H7</text>
<text x="269.3" y="134.2">H8</text>
<text x="276.9" y="134.2">H9</text>
<text x="134.7" y="146.9">L11</text>
<text x="190.5" y="149.4">R1</text>
<text x="203.3" y="149.4">1K</text>
<text x="38.1" y="154.5">C150</text>
<text x="55.9" y="154.5">C151</text>
<text x="71.2" y="154.5">C148</text>
<text x="134.7" y="152">1uH</text>
<text x="223.6" y="154.5">H13</text>
<text x="231.2" y="154.5">H14</text>
<text x="238.8" y="154.5">H15</text>
<text x="246.4" y="154.5">H16</text>
<text x="254" y="154.5">H17</text>
<text x="261.7" y="154.5">H18</text>
<text x="269.3" y="154.5">H19</text>
<text x="276.9" y="154.5">H20</text>
<text x="38.1" y="157.1">10UF</text>
<text x="55.9" y="157.1">10UF</text>
<text x="71.2" y="157.1">0.1UF</text>
<text x="149.4" y="157.1">R2</text>
<text x="149.7" y="159.6">200K</text>
<text x="162.6" y="167.2">C147</text>
<text x="190" y="167.2">C149</text>
<text x="162.6" y="169.8">22UF</text>
<text x="186.5" y="169.8">0.1UF</text>
<text x="149.4" y="179.9">R247</text>
<text x="201" y="176.1">D1</text>
<text x="149.7" y="182.5">44.2K</text>
<text x="197.1" y="183">RED</text>
</g>
<g font-size="2.3">
<text x="55.2" y="30">1</text>
<text x="64.3" y="24.5">12V_IN</text>
<text x="140.5" y="24.5">12V</text>
<text x="206.5" y="27">3V3_IN</text>
<text x="277.7" y="27">3V3</text>
<text x="238.3" y="32.5">5</text>
<text x="258.4" y="32.5">1</text>
<text x="55.2" y="37.6">2</text>
<text x="55.2" y="40.1">3</text>
<text x="223.6" y="37.7">10K</text>
<text x="223.6" y="40.2">R0603</text>
<text x="238.3" y="37.6">4</text>
<text x="258.4" y="37.6">3</text>
<text x="132.9" y="45.3">C0603</text>
<text x="135.7" y="42.8">50V</text>
<text x="145.6" y="45.3">C0603</text>
<text x="148.4" y="42.8">25V</text>
<text x="248.4" y="43.7" transform="rotate(-90 248.4 43.7)">2</text>
<text x="104.2" y="52.9">GND</text>
<text x="114.3" y="52.9">GND</text>
<text x="127" y="52.9">GND</text>
<text x="139.7" y="52.9">GND</text>
<text x="218.5" y="52.9">C0603</text>
<text x="218.5" y="50.4">6.3V</text>
<text x="266.7" y="50.4">R0603</text>
<text x="279.4" y="50.4">10V</text>
<text x="279.4" y="52.9">C0603</text>
<text x="61" y="58">GND</text>
<text x="228.6" y="58">GND</text>
<text x="246.2" y="60.5">GND</text>
<text x="261.4" y="60.5">GND</text>
<text x="276.7" y="60.5">GND</text>
<text x="204" y="82.9">5V_SYS</text>
<text x="275.1" y="82.9">5V</text>
<text x="11" y="88">12V</text>
<text x="235.8" y="88.4">5</text>
<text x="255.8" y="88.4">1</text>
<text x="30" y="93.5">8</text>
<text x="55.2" y="93.5">2</text>
<text x="120.2" y="93">5V_IN</text>
<text x="155.7" y="93">5V_SYS</text>
<text x="191.3" y="90.5">3V3</text>
<text x="221" y="93.6">10K</text>
<text x="235.8" y="93.5">4</text>
<text x="255.8" y="93.5">3</text>
<text x="30" y="98.6">3</text>
<text x="55.2" y="101.1">1</text>
<text x="66.1" y="101.2">50V</text>
<text x="73.2" y="101.1">1</text>
<text x="85.6" y="101.1">2</text>
<text x="134.2" y="101.1">6</text>
<text x="151.7" y="101.1">3</text>
<text x="221" y="96.1">R0603</text>
<text x="245.9" y="99.6" transform="rotate(-90 245.9 99.6)">2</text>
<text x="14" y="106.3">R0603</text>
<text x="30" y="103.6">6</text>
<text x="65.8" y="103.5">C0603</text>
<text x="121.4" y="107.5" transform="rotate(-90 121.4 107.5)">2</text>
<text x="134.2" y="106.2">5</text>
<text x="151.7" y="106.2">2</text>
<text x="215.9" y="106.3">6.3V</text>
<text x="264.2" y="106.3">R0603</text>
<text x="276.9" y="106.3">10V</text>
<text x="30" y="108.7">7</text>
<text x="55.2" y="108.7">5</text>
<text x="63" y="112.6" transform="rotate(-90 63 112.6)">2</text>
<text x="94" y="111.3">R0603</text>
<text x="134.2" y="111.3">4</text>
<text x="151.7" y="111.3">1</text>
<text x="215.9" y="108.8">C0603</text>
<text x="226.1" y="113.9">GND</text>
<text x="276.9" y="108.8">C0603</text>
<text x="27.5" y="118.7">25V</text>
<text x="40.1" y="114.9" transform="rotate(-90 40.1 114.9)">4</text>
<text x="45.2" y="114.9" transform="rotate(-90 45.2 114.9)">9</text>
<text x="121.4" y="119.9" transform="rotate(-90 121.4 119.9)">1</text>
<text x="243.6" y="116.4">GND</text>
<text x="258.9" y="116.4">GND</text>
<text x="274.1" y="116.4">GND</text>
<text x="26.2" y="121.5">C0603</text>
<text x="63" y="125" transform="rotate(-90 63 125)">1</text>
<text x="80.1" y="122.3">R0603</text>
<text x="20.4" y="126.6">GND</text>
<text x="38.1" y="129.1">GND</text>
<text x="61" y="131.7">GND</text>
<text x="76.2" y="131.7">GND</text>
<text x="99.1" y="126.6">GND</text>
<text x="109.3" y="126.6">GND</text>
<text x="119.4" y="126.6">GND</text>
<text x="221.3" y="136.7">3.0mm 3.0mm 3.0mm 3.0mm 3.0mm 3.0mm 3.0mm 3.0mm</text>
<text x="44" y="143.8">5V_SYS</text>
<text x="178.6" y="143.8">3V3_IN</text>
<text x="93.5" y="149.4">2</text>
<text x="123.7" y="149.4">3</text>
<text x="129.1" y="149.4">1</text>
<text x="144.1" y="149.4">2</text>
<text x="123.7" y="154.4">5</text>
<text x="195.6" y="153">R0603</text>
<text x="223.6" y="152.5">GND</text>
<text x="231.2" y="152.5">GND</text>
<text x="238.8" y="152.5">GND</text>
<text x="246.4" y="152.5">GND</text>
<text x="254" y="152.5">GND</text>
<text x="261.7" y="152.5">GND</text>
<text x="269.3" y="152.5">GND</text>
<text x="276.9" y="152.5">GND</text>
<text x="38.1" y="159.6">10V</text>
<text x="55.9" y="159.6">10V</text>
<text x="71.2" y="159.6">16V</text>
<text x="221.3" y="157.1">3.0mm 3.0mm 3.0mm 3.0mm 3.0mm 3.0mm 3.0mm 3.0mm</text>
<text x="38.1" y="162.1">C0603</text>
<text x="55.9" y="162.1">C0603</text>
<text x="71.2" y="162.1">C0603</text>
<text x="149.9" y="164.7">R0603</text>
<text x="151.7" y="162.1">1%</text>
<text x="45.8" y="169.8">GND</text>
<text x="93.5" y="172.2">8</text>
<text x="123.7" y="169.7">7</text>
<text x="127" y="169.5">反馈电压0.6V</text>
<text x="162.6" y="172.3">6.3V</text>
<text x="189" y="172.3">16V</text>
<text x="205.2" y="173.5" transform="rotate(-90 205.2 173.5)">1</text>
<text x="223.6" y="172.8">GND</text>
<text x="231.2" y="172.8">GND</text>
<text x="238.8" y="172.8">GND</text>
<text x="246.4" y="172.8">GND</text>
<text x="254" y="172.8">GND</text>
<text x="261.7" y="172.8">GND</text>
<text x="269.3" y="172.8">GND</text>
<text x="276.9" y="172.8">GND</text>
<text x="93.5" y="177.3">1</text>
<text x="123.7" y="177.3">4</text>
<text x="123.7" y="179.8">6</text>
<text x="162.6" y="174.8">C0603</text>
<text x="186.2" y="174.8">C0603</text>
<text x="151.7" y="185">1%</text>
<text x="127" y="190.1">GND</text>
<text x="149.9" y="187.5">R0603</text>
<text x="205.2" y="188.5" transform="rotate(-90 205.2 188.5)">2</text>
<text x="221.5" y="189.6">Title</text>
<text x="155" y="197.2">GND</text>
<text x="180.4" y="197.7">GND</text>
<text x="203.2" y="195.2">GND</text>
<text x="221.3" y="197.2">Size</text>
<text x="229.7" y="197.4">Document Number</text>
<text x="285.5" y="197.2">Rev</text>
<text x="286.3" y="200.5">V1.0</text>
<text x="221.8" y="204.8">Date:</text>
<text x="269.3" y="204.8">Sheet</text>
<text x="281.7" y="204.8">of</text>
</g>
<g font-size="2.3" fill="#004080">
<text x="50.6" y="31.6">P</text>
<text x="242.6" y="34.1">IN</text>
<text x="250.5" y="34.1">OUT</text>
<text x="49.1" y="39.2">G2</text>
<text x="49.1" y="41.7">G3</text>
<text x="242.6" y="39.2">EN</text>
<text x="250" y="39.4" transform="rotate(-90 250 39.4)">GND</text>
<text x="250.2" y="39.2">ISET</text>
<text x="34.3" y="95.1">IN</text>
<text x="47.7" y="95.1">BST</text>
<text x="240.1" y="90">IN</text>
<text x="240.1" y="95.1">EN</text>
<text x="247.5" y="95.3" transform="rotate(-90 247.5 95.3)">GND</text>
<text x="247.7" y="95.1">ISET</text>
<text x="247.9" y="90">OUT</text>
<text x="34.3" y="100.2">VCC</text>
<text x="34.3" y="105.2">PG</text>
<text x="48.3" y="102.7">SW</text>
<text x="138.5" y="102.7">6</text>
<text x="138.5" y="107.8">5</text>
<text x="147.4" y="102.7">3</text>
<text x="147.4" y="107.8">2</text>
<text x="34.3" y="110.3">EN</text>
<text x="41.7" y="110.5" transform="rotate(-90 41.7 110.5)">GND</text>
<text x="46.8" y="110.5" transform="rotate(-90 46.8 110.5)">E</text>
<text x="49.2" y="110.3">FB</text>
<text x="138.5" y="112.9">4</text>
<text x="147.4" y="112.9">1</text>
<text x="97.8" y="151">VIN</text>
<text x="116.9" y="151">SW</text>
<text x="115.9" y="156">OUT</text>
<text x="97.8" y="173.8">EN</text>
<text x="117.8" y="171.3">FB</text>
<text x="97.8" y="178.9">PG</text>
<text x="114.1" y="178.9">PGND</text>
<text x="114.1" y="181.4">AGND</text>
</g>
<g font-size="2.3" fill="#f00">
<text x="175.8" y="38.9">[4,5]</text>
<text x="188.3" y="38.9">PMIC_ON_REQ</text>
</g>
<g font-size="2.3" fill="#00f">
<text x="101.6" y="159.6">U25</text>
<text x="102.7" y="164.9">MP2144GJ</text>
</g>
<g font-size="2">
<text x="241.3" y="181.2">东莞野火电子技术有限公司</text>
<text x="241.3" y="183.5">https://fire-stm32.taobao.com</text>
<text x="243.9" y="192.1">野火_EBF6ULL S1 Pro 底板</text>
<text x="222.3" y="199.5">A4</text>
<text x="252.3" y="199.5">电源</text>
<text x="230.2" y="204.3">Tuesday, May 18, 2021</text>
<text x="276.9" y="204.3">3</text>
<text x="286.3" y="204.3">18</text>
</g>
</svg>
